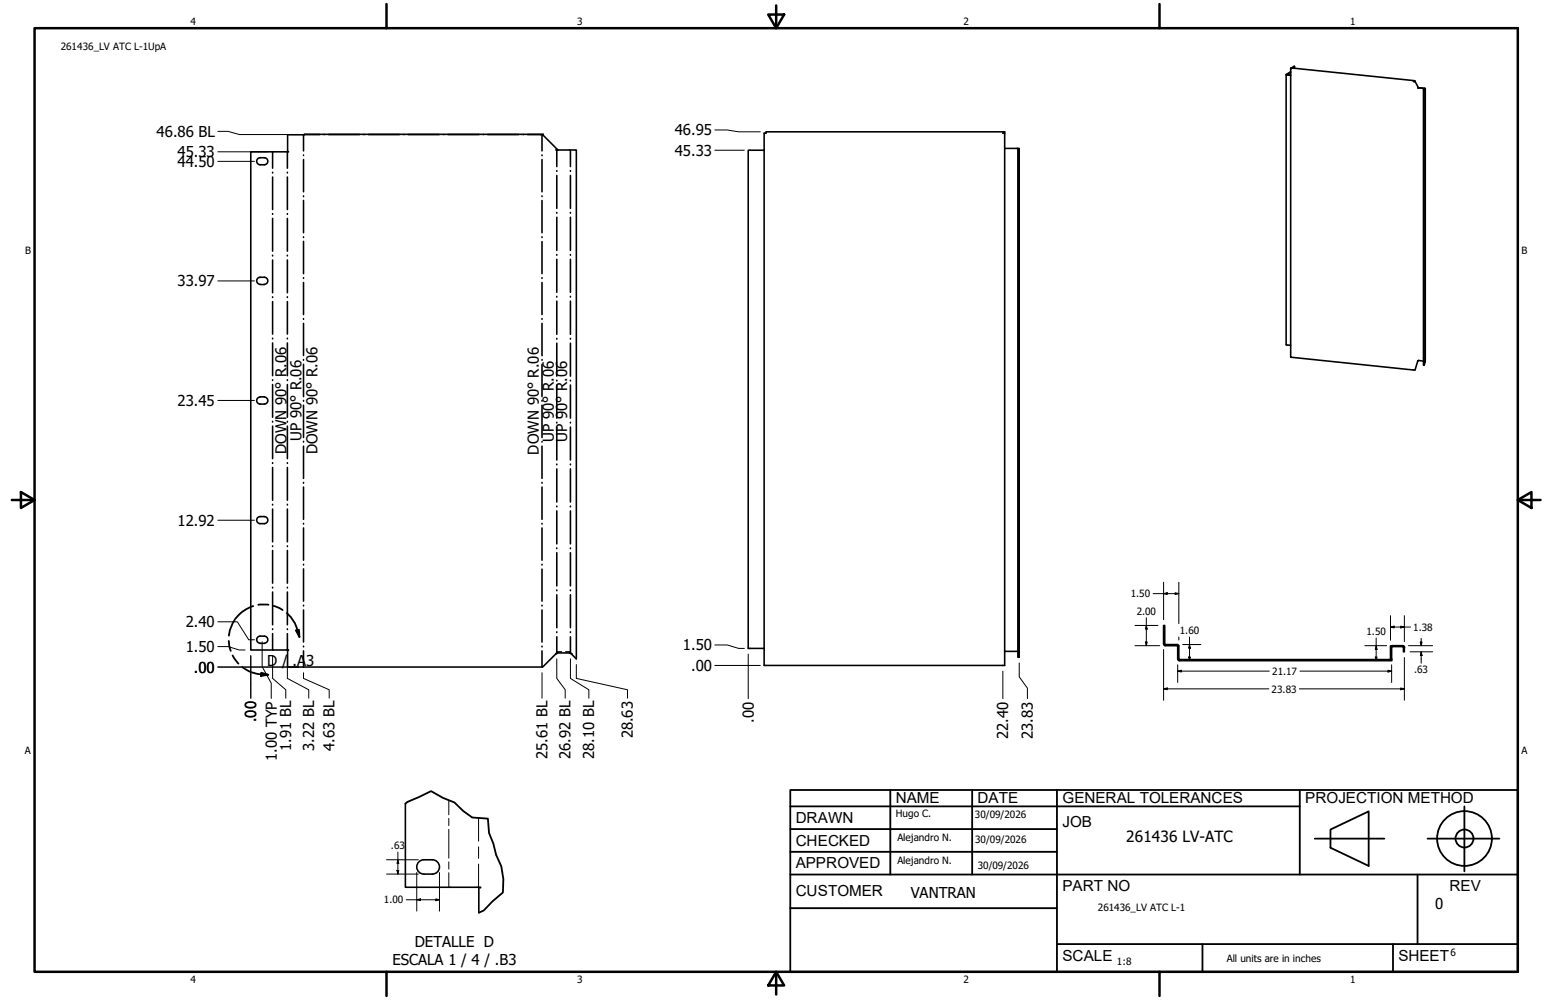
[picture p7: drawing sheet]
<svg xmlns="http://www.w3.org/2000/svg" width="432mm" height="279mm" viewBox="0 0 432 279" stroke-linecap="round" stroke-linejoin="round" font-family="sans-serif">
<!-- layer: Hidden (ANSI)-1 -->
<g fill="#000">
<circle cx="155.3" cy="182.6" r=".19"/>
<circle cx="159.5" cy="182.6" r=".19"/>
</g>
<path d="M155.4 182.4l-.1 .2M156.8 182.1l-1.2 .1M158 182.1l1.3 .1M159.4 182.4v.2M159.4 182.6h.1" fill="none" stroke="#000" stroke-width=".38"/>
<!-- layer: GIGA_BendDown -->
<g fill="none" stroke="#000" stroke-width=".44">
<path d="M84.8 37.7v4.5M85 37.6h4.3M90.5 37.6h.2M91.8 37.6h8.7M101.6 37.6h.2M102.9 37.6h8.7M112.7 37.6h.2M114 37.6h8.7M123.8 37.6h.2M125.1 37.6h8.7M134.9 37.6h.2M136.2 37.6h8.7"/>
<path d="M146 37.6h.2M147.3 37.6h4.4M151.4 37.7v4.5M76.1 42.4v4.6M76.1 48.1v.2M76.1 49.5v9M76.1 59.7v.2M84.8 43.3v.1M84.8 44.6v9M84.8 54.7v.2M84.8 56v9M151.4 43.3v.2"/>
<path d="M151.4 44.6v9M151.4 54.7v.2M151.4 56v9M76.1 61v9.2M76.1 71.3v.2M76.1 72.6v9.2M84.8 66.2v.2M84.8 67.4v9.1M84.8 77.6v.2M84.8 78.9v9M151.4 66.2v.2M151.4 67.5v9"/>
<path d="M151.4 77.6v.2M151.4 78.9v9M76.1 82.9v.2M76.1 84.3v9M76.1 94.5v.2M76.1 95.8v9.2M84.8 89v.2M84.8 90.4v8.9M151.4 89v.2M151.4 90.4v9M76.1 106.1v.2M76.1 107.4v9.2"/>
<path d="M76.1 117.7v.2M76.1 119.1v9M84.8 100.5v.1M84.8 101.8v9M84.8 111.9v.2M84.8 113.2v9M151.4 100.5v.1M151.4 101.8v9M151.4 111.9v.2M151.4 113.2v9M76.1 129.3v.2M76.1 130.6v9.2"/>
<path d="M84.8 123.3v.2M84.8 124.7v9M84.8 134.8v.2M84.8 136.1v9M151.4 123.4v.1M151.4 124.7v9M151.4 134.8v.2M151.4 136.1v9M76.1 140.9v.2M76.1 142.2v9.2M76.1 152.5v.2M76.1 153.8v9.1"/>
<path d="M84.8 146.2v.2M84.8 147.5v9M84.8 157.7v.2M84.8 158.9v9.1M151.4 146.2v.2M151.4 147.5v9M151.4 157.7v.2M151.4 159v9M76.1 164.1v.2M76.1 165.4v9.2M76.1 175.7v.2M76.1 177v4.6"/>
<path d="M84.8 169.1v.2M84.8 170.4v9M151.4 169.1v.2M151.4 170.4v9M84.8 180.5v.2M84.8 181.9v4.5M151.4 180.5v.2M151.4 181.9v4.5"/>
</g>
<!-- layer: GIGA_BendUp -->
<g fill="none" stroke="#000" stroke-width=".44">
<path d="M80.3 42.4v4.6M80.3 48.1v.2M80.3 49.5v9M80.3 59.7v.2M155.5 41.9v4.6M155.5 47.7v.2M155.5 49v9.2M155.5 59.4v.2M159.3 41.9v4.6M159.3 47.7v.2M159.3 49v9.2M159.3 59.4v.2"/>
<path d="M80.3 61v9.2M80.3 71.3v.2M80.3 72.6v9.2M155.5 60.7v9.3M155.5 71.1v.2M155.5 72.5v9.2M159.3 60.7v9.3M159.3 71.1v.2M159.3 72.5v9.2M80.3 82.9v.2M80.3 84.3v9M80.3 94.5v.2"/>
<path d="M80.3 95.8v9.2M155.5 82.8v.2M155.5 84.1v9.3M155.5 94.6v.1M155.5 95.9v9.2M159.3 82.8v.2M159.3 84.1v9.3M159.3 94.6v.1M159.3 95.9v9.2M80.3 106.1v.2M80.3 107.4v9.2M80.3 117.7v.2"/>
<path d="M80.3 119.1v9M155.5 106.2v.2M155.5 107.6v9.2M155.5 118v.2M155.5 119.3v9.2M159.3 106.2v.2M159.3 107.6v9.2M159.3 118v.2M159.3 119.3v9.2M80.3 129.3v.2M80.3 130.6v9.2M155.5 129.7v.2"/>
<path d="M155.5 131v9.3M159.3 129.7v.2M159.3 131v9.3M80.3 140.9v.2M80.3 142.2v9.2M80.3 152.5v.2M80.3 153.8v9.1M155.5 141.4v.2M155.5 142.7v9.3M155.5 153.1v.2M155.5 154.4v9.3M159.3 141.4v.2"/>
<path d="M159.3 142.7v9.3M159.3 153.1v.2M159.3 154.4v9.3M80.3 164.1v.2M80.3 165.4v9.2M80.3 175.7v.2M80.3 177v4.6M155.5 164.8v.2M155.5 166.2v9.2M155.5 176.5v.2M155.5 177.9v4.6M159.3 164.8v.2"/>
<path d="M159.3 166.2v9.2M159.3 176.5v.2M159.3 177.9v4.6"/>
</g>
<!-- layer: Visible (ANSI) -->
<g fill="none" stroke="#000" stroke-width=".44">
<path d="M360.5 19.1v80.7l34.3 3.6h.4l.8-2.6 1.6 .1M360.9 19l.7-.5v.6M361.6 18.5l-1.1 .6 .2 .1v-.2l34.4 3.5 .1 .2M213.4 37.2h.5v-.4h66.7v.4h-.5h.5v148.7h-67.2zM359.2 20.8v75.5l1.3 .2M359.2 20.8l1.3 .2M360.5 20.2l-1.1 .6 1.1 .2M360.5 20.1l-1.3 .7M394.8 22.8h.3M395.1 22.5v.3M395.2 22.7l.9 1.7-.1 .2 1.9 .1-.3 .3 .5-.2M395.2 22.7h.1"/>
<path d="M395.2 22.7l-.1 .1M396 24.5l2.1 .3M397.6 25v77h.2M398.1 24.8v76.3l-.3 .9v-77M70 42.4h10.6h-.3v-4.7l4.7-.2h66.7l-.6 .2h.5l4.2 4.1-.5 .1h5.7v142.2l-1.9-1.7h-3.4l-4.1 4h-71.3v-4.7l.3-.1h-10.6zM72.6 46h1.3M72.6 44.1h1.3M72.7 44.1a.98 .98 0 0 0-1 1 .98 .98 0 0 0 1 .9M73.8 44.1a.98 .98 0 0 1 1 1 .98 .98 0 0 1-1 .9M213.4 42h-4.4v139.2h4.4M280.6 41.5h3.7M284.3 41.5h.4v142.1h-.4z"/>
<path d="M72.6 79.5h1.3M72.6 77.5h1.3M72.7 77.5a.98 .98 0 0 0-1 1 .98 .98 0 0 0 1 .9M73.8 77.5a.98 .98 0 0 1 1 1 .98 .98 0 0 1-1 .9M72.6 112.9h1.3M72.6 110.9h1.3M72.7 110.9a.98 .98 0 0 0-1 1 .98 .98 0 0 0 1 1M73.8 110.9a.98 .98 0 0 1 1 1 .98 .98 0 0 1-1 1M72.6 146.3h1.3M72.6 144.3h1.3M72.7 144.3a.98 .98 0 0 0-1 1 .98 .98 0 0 0 1 1M73.8 144.3a.98 .98 0 0 1 1 1 .98 .98 0 0 1-1 1"/>
<path d="M72.6 179.8h1.3M72.6 177.7h1.3M72.7 177.7a.98 .98 0 0 0-1 1 .98 .98 0 0 0 1 1M73.8 177.7a.98 .98 0 0 1 1 1 .98 .98 0 0 1-1 1M325 179.9l.5 .5M325 179.9v-5.1h.3v5.1M325.3 179.9l.2 .2M280.6 182.2l.1-.2h3.5l.1 .2M325.5 180.4h3.3l.1 .2M325.5 180.1h3.3l.4 .3M329.4 184.3l-.2-.2v-3.7h-.3v3.7l.5 .5M329.4 184.5v-.2h59.3v.2l-59.3 .1 59.3-.1"/>
<path d="M388.4 184.1v.2M388.7 184.1h-.3v-3.6h.3v3.8M388.8 180.7l-.1 .2M388.9 180.7h2.9M391.8 180.4l-3.2 .1M391.8 180.7l.2 .2v1.2h.2v-1.3M391.8 180.4l.5 .5M113.2 224.5v23.4h21l-.5 .1v7M120.7 240.2a2 2 0 0 1 2 2 2 2 0 0 1-2 2M120.8 240.2h-2.4a2 2 0 0 0-2 2 2 2 0 0 0 2 2h2.4"/>
</g>
<!-- layer: Break Line (ANSI)-1 -->
<path d="M113.2 224.5l.7-.5 6.5-3 3.4 1.9 3.1 1.3 2.4 2.4 2.6 1.8 4.4 .3 .3 4 1.2 3 .8 3.1 1.4 3.3 .6 3.5-.1 3.8-3 2.5-2.4 2.5-1.4 .6" fill="none" stroke="#000" stroke-width=".51"/>
<!-- layer: Bend Centerline (ANSI)-1 -->
<path d="M125.3 223.6v4M125.3 228.7v2M125.3 231.7v8.1M133.7 228.5v6.5M133.7 236.6v3.2M125.3 240.8v2M125.3 243.8v4.1M133.7 241.4v6.5" fill="none" stroke="#000" stroke-width=".28"/>
<!-- layer: Contorno de detalle (ANSI) -->
<path d="M63.9 179.1l.6 2.8M70.7 169.4a9.7 9.7 0 0 0-6.8 8.2M72.1 169h2.9M76.4 169.3l2.5 1.1M80.1 171.3a9.3 9.3 0 0 1 3 4.8l.5 1.9M82.7 176.1l.8-.1 .1 2zM65 183.1l1.6 2.3M67.7 186.4a8.9 8.9 0 0 0 5.3 2l1.9 .1M73 188l1.9 .5-2 .3z" fill="none" stroke="#000" stroke-width=".51"/>
<path d="M82.7 176.1l.8-.1 .1 2zM73 188l1.9 .5-2 .3z" fill="#000"/>
<!-- layer: Borde (ANSI) -->
<g fill="none" stroke="#000" stroke-width=".7">
<path d="M9.7 7.9h414.2v263.6h-414.2zM107.9 1.1v6.8M214.6 4.1h4.4l-2.2 3.8zM216.8 1.5v6.4M323.8 1.1v6.8M3.3 139.7h6.4M5.8 137.5l3.9 2.2-3.9 2.2zM423.9 139.7l3.8-2.2v4.4zM423.9 139.7h6.4M107.9 271.5v6.8M216.8 271.5l2.2 3.8h-4.4zM216.8 271.5v6.4"/>
<path d="M323.8 271.5v6.8"/>
</g>
<!-- layer: Title (ANSI)-1 -->
<g fill="none" stroke="#000" stroke-width=".51">
<path d="M220.7 220.7h203.2v50.8h-203.2zM220.7 225.3h142.3M220.7 231.6h74.5M220.7 238h74.5M248.7 220.7v23.6M271.5 220.7v23.6M295.2 220.7v50.8M363 220.7v23.6M367.2 234.3h19.5M371.6 231.8l10.7-5.1v15.2l-10.7-5zM398.7 234.3h20.1M409 225.3v18.2"/>
<path d="M220.7 244.3h203.2M220.7 253.7h74.5M395.9 244.3v19.5M295.2 263.8h128.7M335.9 263.8v7.7M389.1 263.8v7.7"/>
<circle cx="409" cy="234.3" r="7.7"/>
<circle cx="409" cy="234.3" r="2.51"/>
</g>
<!-- layer: Cota (ANSI) -->
<g fill="none" stroke="#000" stroke-width=".28">
<path d="M60.8 36.7h2.9l3.2 .9h16.5M199.6 36.3h3.5l3.2 .5h6M60.8 45.1h10.3M60.8 42.4h13.9M199.6 42h8.3M60.8 78.5h10.3M60.8 111.9h10.3M60.8 145.4h10.3M60.8 173.7h5.5l3.2 5.1h1.6M73.2 179.3v6.9l2.6 4.7v4.2M317 174.8h6.4M319.9 179.4h.5l-.2 1z"/>
<path d="M320.2 174.8l.2 1h-.5zM320.2 172.6v7.8M322.1 165.9h7.1M325 165.9l1-.3v.5zM325 162.7v10.5M328.2 165.6l1 .3-1 .2zM329.2 162.7v11.5M329.2 178v.8M332.2 178v6.6M384.4 178.2v6.4M388.4 175.2l1-.3v.6zM388.4 175.2h5.6"/>
<path d="M388.4 172v6.9M391.2 174.9l1 .3-1 .3zM392.2 172v7.3M396.7 179.4h.5l-.3 1zM396.9 178.4v2M60.8 186.4h22.6zM60.8 180.7h2.9l3.2 .9h1.6M70 183.2v11.9zM76.1 183.2v6.3l3.7 3.2v2.4M80.3 183.2v6.3l5.9 3.2v2.4M84.8 188v1.5l7.1 3.2v2.4M151.4 188v7.1"/>
<path d="M155.5 184.1v5.4l2.4 3.2v2.4M159.3 184.1v5.4l5.2 3.2v2.4M161 185.7v3.8l14.3 3.2v2.4M199.6 185.9h12.7M199.6 180.2h3.5l3.2 1h1.6M209 182.8v12.4M280.1 187.5v7.7M284.7 185.2v3.9l2.3 3.2v2.9M317 180.4h6.9M325 192.5l1-.3v.5zM325 181.5v14.1M325 192.5h29.4"/>
<path d="M328.9 187.5l1-.2v.5zM328.9 187.5h25.6M328.9 185.7v5M330.3 180.1h5.1M332 183.6h.5l-.3 1zM332.2 180.1l.3 1h-.5zM362.9 192.5h29.3M363.1 187.5h25.6M381.2 180.4h6.1M384.1 183.6h.5l-.2 1zM384.4 180.4l.2 1h-.5zM387.7 187.3l1 .2-1 .3z"/>
<path d="M388.7 185.7v5M391.2 192.2l1 .3-1 .2zM392.2 183.7v11.9M393.4 180.4h6.7M393.8 182.1h6.3M396.9 182.1l.3 1h-.5zM396.9 182.1v3.2M111.1 238.1v6.1M107.9 244.2h8.9M107.9 240.2h8.9M110.9 243.2h.5l-.3 1zM111.1 240.2l.3 1h-.5z"/>
<path d="M113.5 251.4h9.2M116.4 251.4l1-.3v.6zM116.4 243.8v10.8M121.7 251.1l1 .3-1 .3zM122.7 243.8v10.8"/>
</g>
<g fill="#000">
<path d="M319.9 179.4h.5l-.2 1zM320.2 174.8l.2 1h-.5zM325 165.9l1-.3v.5zM328.2 165.6l1 .3-1 .2zM388.4 175.2l1-.3v.6zM391.2 174.9l1 .3-1 .3zM396.7 179.4h.5l-.3 1zM325 192.5l1-.3v.5zM328.9 187.5l1-.2v.5zM332 183.6h.5l-.3 1zM332.2 180.1l.3 1h-.5zM384.1 183.6h.5l-.2 1z"/>
<path d="M384.4 180.4l.2 1h-.5zM387.7 187.3l1 .2-1 .3zM391.2 192.2l1 .3-1 .2zM396.9 182.1l.3 1h-.5zM110.9 243.2h.5l-.3 1zM111.1 240.2l.3 1h-.5zM116.4 251.4l1-.3v.6zM121.7 251.1l1 .3-1 .3z"/>
</g>
<g font-size="4.3">
<text x="250.2" y="224.2">NAME</text>
<text x="273" y="224.2">DATE</text>
<text x="296.7" y="224.3">GENERAL TOLERANCES</text>
<text x="364.6" y="224.3">PROJECTION METHOD</text>
<text x="222.2" y="229.9">DRAWN</text>
<text x="296.7" y="230.9">JOB</text>
<text x="222.2" y="236.3">CHECKED</text>
<text x="314.6" y="235.1">261436 LV-ATC</text>
<text x="222.2" y="242.6">APPROVED</text>
<text x="222.2" y="250.3">CUSTOMER</text>
<text x="296.7" y="249">PART NO</text>
<text x="404.8" y="248.9">REV</text>
<text x="296.7" y="268.4">SCALE</text>
<text x="390.6" y="268.4">SHEET</text>
</g>
<g font-size="4.2">
<text x="43.8" y="38.2">46.86 BL</text>
<text x="188.5" y="37.8">46.95</text>
<text x="49.6" y="46.6">44.50</text>
<text x="49.6" y="43.9">45.33</text>
<text x="188.5" y="43.5">45.33</text>
<text x="49.6" y="80">33.97</text>
<text x="49.6" y="113.4">23.45</text>
<text x="84.2" y="123.3" transform="rotate(-90 84.2 123.3)">UP 90° R.06</text>
<text x="154.7" y="123.6" transform="rotate(-90 154.7 123.6)">UP 90° R.06</text>
<text x="158.4" y="123.6" transform="rotate(-90 158.4 123.6)">UP 90° R.06</text>
<text x="80" y="126.9" transform="rotate(-90 80 126.9)">DOWN 90° R.06</text>
<text x="88.7" y="126.9" transform="rotate(-90 88.7 126.9)">DOWN 90° R.06</text>
<text x="150.5" y="127" transform="rotate(-90 150.5 127)">DOWN 90° R.06</text>
<text x="49.6" y="146.9">12.92</text>
<text x="51.9" y="175.3">2.40</text>
<text x="51.9" y="182.2">1.50</text>
<text x="190.8" y="181.7">1.50</text>
<text x="54.2" y="187.9">.00</text>
<text x="74.6" y="186.1">D /</text>
<text x="81.7" y="186.1">.A</text>
<text x="85.5" y="186.1">3</text>
<text x="193" y="187.5">.00</text>
<text x="71.6" y="201.7" transform="rotate(-90 71.6 201.7)">.00</text>
<text x="210.5" y="201.9" transform="rotate(-90 210.5 201.9)">.00</text>
<text x="81.3" y="209.9" transform="rotate(-90 81.3 209.9)">1.91 BL</text>
<text x="87.8" y="209.9" transform="rotate(-90 87.8 209.9)">3.22 BL</text>
<text x="93.5" y="209.9" transform="rotate(-90 93.5 209.9)">4.63 BL</text>
<text x="176.8" y="206.3" transform="rotate(-90 176.8 206.3)">28.63</text>
<text x="281.6" y="206.4" transform="rotate(-90 281.6 206.4)">22.40</text>
<text x="288.5" y="206.4" transform="rotate(-90 288.5 206.4)">23.83</text>
<text x="77.3" y="212.5" transform="rotate(-90 77.3 212.5)">1.00 TYP</text>
<text x="152.9" y="212.2" transform="rotate(-90 152.9 212.2)">25.61 BL</text>
<text x="159.4" y="212.2" transform="rotate(-90 159.4 212.2)">26.92 BL</text>
<text x="166" y="212.2" transform="rotate(-90 166 212.2)">28.10 BL</text>
<text x="254.4" y="250.8">VANTRAN</text>
<text x="400.9" y="254">0</text>
<text x="109.6" y="269.6">ESCALA 1 / 4 / .B3</text>
<text x="115.8" y="264.5">DETALLE D</text>
</g>
<g font-size="2.8">
<text x="53.2" y="6.9">4</text>
<text x="161.2" y="6.9">3</text>
<text x="269.1" y="6.9">2</text>
<text x="377.1" y="6.9">1</text>
<text x="17" y="13.9">261436_LV ATC L-1UpA</text>
<text x="7" y="70.9">B</text>
<text x="424.9" y="70.9">B</text>
<text x="315.8" y="166.9">1.50</text>
<text x="317.5" y="171.8">2.00</text>
<text x="329.5" y="177.1">1.60</text>
<text x="381.6" y="177.4">1.50</text>
<text x="394.7" y="176.2">1.38</text>
<text x="355.3" y="188.6">21.17</text>
<text x="395" y="188.2">.63</text>
<text x="355.2" y="193.5">23.83</text>
<text x="6.9" y="210.6">A</text>
<text x="424.9" y="210.6">A</text>
<text x="250.2" y="228.3">Hugo C.</text>
<text x="272.3" y="228.4">30/09/2026</text>
<text x="109.2" y="237.2">.63</text>
<text x="250.6" y="234.9">Alejandro N.</text>
<text x="272.4" y="235.6">30/09/2026</text>
<text x="250.6" y="241.5">Alejandro N.</text>
<text x="273.1" y="242.8">30/09/2026</text>
<text x="107.3" y="252.4">1.00</text>
<text x="306.6" y="254.4">261436_LV ATC L-1</text>
<text x="312" y="269.7">1:8</text>
<text x="342.6" y="268.7">All units are in inches</text>
<text x="405.1" y="267.1">6</text>
<text x="53.2" y="274.6">4</text>
<text x="161.2" y="274.6">3</text>
<text x="269.1" y="274.6">2</text>
<text x="377.1" y="274.6">1</text>
</g>
</svg>
